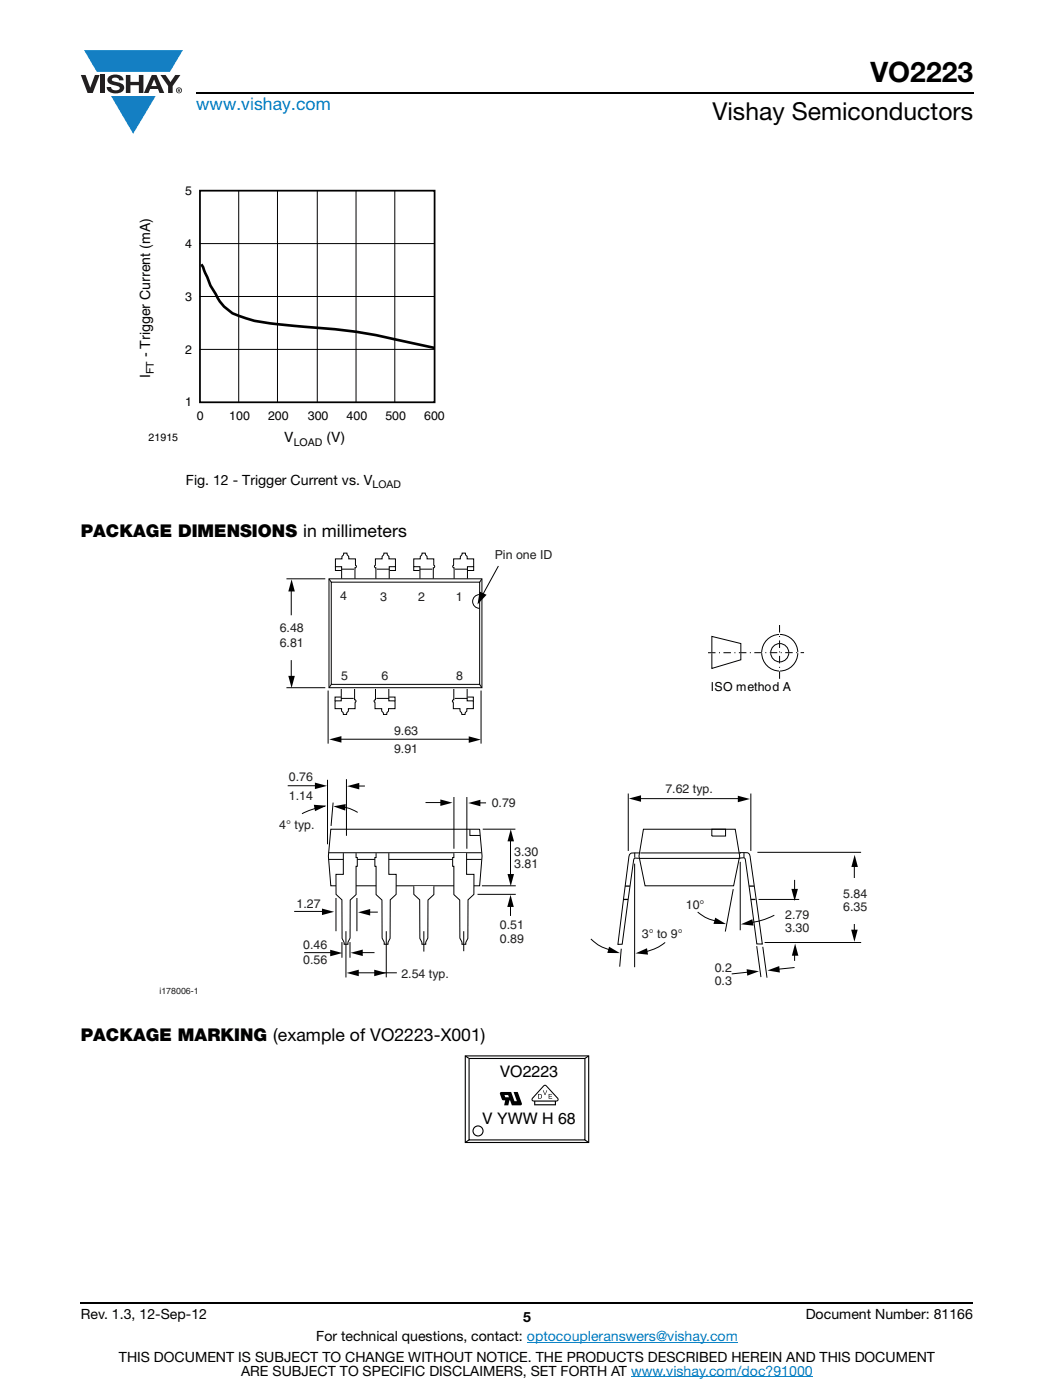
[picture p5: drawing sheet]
<svg xmlns="http://www.w3.org/2000/svg" width="210mm" height="279mm" viewBox="0 0 210 279" stroke-linecap="round" stroke-linejoin="round" font-family="sans-serif">
<g fill="#147fc3">
<path d="M16.8 10h19.7l-2.6 4.3h-1.1h-13.5z"/>
<path d="M22.2 19.2h8.9l-4.5 7.5z"/>
</g>
<g fill="#231f20">
<path d="M16.1 15h1l.9 2.5 .9-2.5h1l-1.4 3.6h-1z"/>
<path d="M20 15h.9v3.6h-.9z"/>
<path d="M21.8 15.3a2.1 2.1 0 0 1 2.7 .3l.1 .4h-.8a.79 .79 0 0 0-.7-.5 .79 .79 0 0 0-.8 .4l.2 .3 1 .2a1.08 1.08 0 0 1 1.3 1 1.08 1.08 0 0 1-1.1 1.2 1.73 1.73 0 0 1-2.4-1.2h.9a.96 .96 0 0 0 .8 .6 .96 .96 0 0 0 .9-.4 1.31 1.31 0 0 0-1.2-.6 1.03 1.03 0 0 1-1.1-.6 1.03 1.03 0 0 1 .2-1.1z"/>
<path d="M25.1 15h.9v1.3h1.7v-1.3h.9v3.6h-.9v-1.6h-1.7v1.6h-.9z"/>
<path d="M32 15h1l1 1.4 1-1.4h1l-1.6 2.2v1.4h-.9v-1.4z"/>
<path d="M30.7 15.9l.6 1.3h-1.1zM30.3 15l-1.6 3.6h.9l.4-.8h1.5l.3 .8h1l-1.6-3.6z"/>
<path d="M35.3 18a.46 .46 0 0 1 .9 0 .46 .46 0 0 1-.9 0zM35.1 18a.6 .6 0 0 0 1.2 0 .6 .6 0 0 0-1.2 0z"/>
<path d="M35.6 17.8h.2v.2h-.2zM35.5 17.7v.7h.1v-.3l.4 .3-.2-.3 .2-.2-.1-.2z"/>
</g>
<path d="M39.1 18.6h155M16.1 260h178" fill="none" stroke="#000" stroke-width=".36"/>
<path d="M105.1 267.9h42.1M125.9 274.8h36.3" fill="none" stroke="#007ec4" stroke-width=".2"/>
<path d="M27.5 36.8h61.2v52.8h-61.2z" fill="#fff"/>
<path d="M47.6 38.1v42.2M55.4 38.1v42.2M63.3 38.1v42.2M71 38.1v42.2M78.8 38.1v42.2M39.9 59.2h46.6M39.9 48.6h46.6M39.9 69.7h46.6" fill="none" stroke="#000" stroke-width=".2"/>
<path d="M40.3 53l1.7 4 1 1.7a8.2 8.2 0 0 0 6.1 4.8l1.7 .5 3.1 .5 4.8 .5a118.9 118.9 0 0 1 20.1 2.7l7.7 1.7" fill="none" stroke="#000" stroke-width=".53"/>
<path d="M39.9 38.1h46.8v42.2h-46.8z" fill="none" stroke="#000" stroke-width=".35"/>
<path d="M31.8 109.5h141.2v89.2h-141.2z" fill="#fff"/>
<path d="M65.5 171.5h30.6M66 165.5h29.7l.5 5.3-.5 6h-29.7l-.5-6z" fill="none" stroke="#000" stroke-width=".2"/>
<path d="M75 170.3h2.6v4.2h1.4v4l-1.2 1.1v7.7l-.4 .8v.4h-.8v-.5l-.4-.8v-7.6l-1.2-1.1v-5.6h-.2v-1.8h.2z" fill="#fff"/>
<path d="M75 170.3v.8h-.2v1.8h.2v5.6l1.2 1.1v7.6l.4 .8v.5h.8v-.4l.4-.8v-7.7l1.2-1.1v-4h-1.4v-4.2" fill="none" stroke="#000" stroke-width=".2"/>
<path d="M68.5 170.3h2.5v.8h.3v1.8h-.3v5.6l-1.1 1.1-.1 7.6-.4 .8v.5h-.8v-.4l-.4-.8v-7.7l-1.2-1.1v-4h1.5z" fill="#fff"/>
<g fill="none" stroke="#000" stroke-width=".2">
<path d="M57.1 115.5h7.8M58.1 117v5.8M65.6 115.5h30.5v21.7h-30.5zM65.6 115.5l.5 .7M66.1 116.2h29.6v20.4h-29.6zM95.7 118.7a1.37 1.37 0 0 0-1.4 1.3 1.37 1.37 0 0 0 1.4 1.4M96.1 115.6l-.4 .6M99.4 113l-3.6 6.6M57.1 137.2h7.8M58.1 131.7v4.1M65.5 137.8v10.6M66.1 136.6l-.5 .6"/>
<path d="M95.7 136.6l.4 .6M96 137.8v10.6M57.4 156.8h5.7M65.3 155.6v12.9M67 147.5h27.5M69.1 155.5v11.3M71.1 156.9h1.7M125.3 158.4v11.4M127 159.4h20.9M149.8 158.4v11.4M64.9 160.9l-2.2 .5-2.5 1M65.5 170.2h30.6"/>
<path d="M66.9 160.9l2.6 .4 1.8 .8M68.5 170.3v4.2h-1.5v4l1.2 1.1v7.7l.4 .8v.4h.8v-.5l.4-.8 .1-7.6 1.1-1.1v-5.6h.3v-1.8h-.3v-.8M93.7 165.5v1.2h2.1M95.3 178.5h7.6M96.1 176.8h6.8M96.3 165.5h6.5M101.8 166.8v8.7M126.6 172.4v20.6M127.5 170.2h-.7a1 1 0 0 0-1.4 1.2l-2.1 17.1 .8-.1 2.3-16.9a.81 .81 0 0 1 1-.2h.1M127.6 171.3h20.1M127.7 170.2h20.1M128.4 165.5h18.3l.9 5.3-1.3 6h-17.6l-1.2-6z"/>
<path d="M142 165.5h2.7v1.4h-2.7zM146.3 177.4l-1.6 8.5M147.6 170.2h.7a1 1 0 0 1 1.4 1.1l2.4 17.1h-1.1l-2.3-17a.81 .81 0 0 0-1-.2h-.1M147.7 172v13.7M151.3 179.5h8.1M158.5 175.6v3.1M60.7 190.1h5.5M68.2 188v3.1M69 185.8v9.3M69.8 188v3.1M70.5 194.1h8.7M72.1 190.1h2.6"/>
<path d="M77.1 185.8v9.3M101.8 180v2.8M117.9 187.4l1.5 1.3 2.5 .9M123.9 189.3l-.3 3.6M132.7 188.1l-1.5 1-2.4 .8M139.2 182l1.6 1.2 2.6 .7M151 188.8l.8 6.2M152.2 188.9l.8 6.2M152.5 188.1h19.3M154.5 182.7l-2.2 .9-3 .6M158.5 189.5v2.3"/>
</g>
<g fill="#000">
<path d="M58.2 115.6l.6 2.4h-1.3zM95.7 118.1l1.4 .6-1.8 1.9zM57.5 134.9h1.3l-.6 2.4zM62.8 156.2l2.4 .6-2.4 .7zM65.7 147.6l2.4-.7v1.3zM69.2 156.9l2.5-.7v1.3zM93.5 147l2.4 .6-2.4 .7zM62.6 160.6l2.5 .2-2.3 1.1zM66.5 160.9l2.5-.4-.1 1.3zM101.9 165.5l.6 2.4h-1.3zM101.2 174.4h1.3l-.6 2.5zM125.5 159.4l2.4-.7v1.3z"/>
<path d="M147.2 158.8l2.4 .7-2.4 .6zM157.9 177.4h1.3l-.7 2.4zM65.9 189.5l2.4 .7-2.4 .6zM69.1 194.2l2.5-.7v1.3zM69.9 190.2l2.5-.7v1.3zM74.7 193.5l2.4 .7-2.4 .6zM101.8 178.6l.7 2.4h-1.3zM121.5 188.9l2.2 1.3h-2.5zM126.8 190.3l2.3-1.1 .2 1.3zM142.7 183.1l2.1 1.3h-2.5zM147.8 184.5l2.3-1.1 .2 1.3zM158.6 188.3l.7 2.4h-1.3z"/>
</g>
<path d="M124.3 179.5h1M124.7 176.8h1M149.4 176.8h1M149.7 179.5h1" fill="none" stroke="#000" stroke-width=".25"/>
<path d="M90.5 170.3h2.6v4.2h1.4v4l-1.1 1.1-.1 7.7-.4 .8v.4h-.7v-.5l-.5-.8v-7.6l-1.2-1.1v-5.6h-.2v-1.8h.2z" fill="#fff"/>
<path d="M90.5 170.3v.8h-.2v1.8h.2v5.6l1.2 1.1v7.6l.5 .8v.5h.7v-.4l.4-.8 .1-7.7 1.1-1.1v-4h-1.4v-4.2M126.6 170.2v1M148.4 170.2v1M151.1 170.1h20.7M170.4 172.5v13.8M149.9 193.9l-3.9 .5M158.5 193.1l-4.2 .4" fill="none" stroke="#000" stroke-width=".2"/>
<path d="M170.5 170.6l.6 2.4h-1.3zM148.9 193.4l2.5 .4-2.3 .9zM153.1 193.7l2.3-.9 .2 1.3zM169.8 185.5h1.3l-.7 2.5z" fill="#000"/>
<path d="M169.9 175.3h1v9.1h-1z" fill="#fff"/>
<g fill="none" stroke="#000" stroke-width=".2">
<path d="M66.9 113.1v.8h1.2M68.1 113.6h2.5M68.2 115.5v-2.4h-1.3v-1.6h1.3v-.4l.3-.4 .1-.3h.6l.1 .3 .3 .4v.4h1.3v1.2l.2 .3v.2l-.3 .1v2.2M75 115.5v-2.2l-.3-.1v-.2l.2-.3v-1.2h1.3v-.4l.3-.4 .1-.3h.6l.1 .3 .3 .4v.4h1.3v1.6h-1.3v2.4M75.2 113.6h2.5M78.9 113.1v.8h-1.2M82.5 113.1v.8h1.2M83.7 113.6h2.6M83.8 115.5v-2.4h-1.3v-1.6h1.3v-.4l.4-.4v-.3h.6l.1 .3 .3 .4v.4h1.3v1.2l.2 .3v.2l-.3 .1v2.2M90.6 115.5v-2.2l-.3-.1v-.2l.2-.3v-1.2h1.3v-.4l.3-.4 .1-.3h.6l.1 .3 .3 .4v.4h1.3v1.6h-1.3v2.4M90.8 113.6h2.5M94.5 113.1v.8h-1.2"/>
<path d="M68 139.4h2.6M68 139.1h-1.2v.8M68.1 137.5v2.4h-1.3v1.5h1.3v.5l.4 .3v.4h.6l.1-.4 .3-.3v-.5h1.3v-1.1l.2-.3v-.2l-.3-.1v-2.2M74.9 137.5v2.2l-.2 .1-.1 .2 .2 .3v1.1h1.3v.5l.4 .3v.4h.6l.1-.4 .3-.3v-.5h1.3v-1.5h-1.2v-2.4M75.1 139.4h2.5M77.6 139.1h1.2v.8M90.5 137.5v2.2l-.2 .1v.2l.1 .3v1.1h1.4v.5l.3 .3v.4h.7v-.4l.3-.3v-.5h1.3v-1.5h-1.2v-2.4M90.7 139.4h2.5M93.2 139.1h1.2v.8"/>
</g>
<path d="M82.5 176.9h4v1.6l-1.1 1.1-.1 7.6-.4 .8v.4h-.7v-.3l-.4-.8-.1-7.7-1.1-1.1z" fill="#fff"/>
<path d="M90.6 159.1v10.3M93.1 159.1v10.3M66.4 160.2l-.4 4.6M67 179.2v6.6M71.2 179.2v6.6M82.5 176.9l.1 1.6 1.1 1.1 .1 7.7 .4 .8v.3h.7v-.4l.4-.8 .1-7.6 1.1-1.1v-1.6M84.9 160.2h3.2M95.3 160.2h1.7M58.7 181.9h5.8M72.7 182h2.7M84.5 185.8v4.1M92.5 185.8v4" fill="none" stroke="#000" stroke-width=".2"/>
<path d="M87.8 159.5l2.5 .7-2.5 .6zM93.4 160.3l2.4-.7v1.3zM64.2 181.3l2.5 .7-2.5 .6zM71.4 182.1l2.4-.7v1.3z" fill="#000"/>
<path d="M142 127l5.8 1.4v3.3l-5.8 1.7z" fill="#fff"/>
<path d="M142 127l5.8 1.4v3.3l-5.8 1.7z" fill="none" stroke="#000" stroke-width=".2"/>
<circle cx="155.5" cy="130.3" r="3.6" fill="#fff"/>
<circle cx="155.5" cy="130.3" r="3.6" fill="none" stroke="#000" stroke-width=".2"/>
<circle cx="155.5" cy="130.3" r="1.81" fill="#fff"/>
<circle cx="155.5" cy="130.3" r="1.81" fill="none" stroke="#000" stroke-width=".2"/>
<path d="M141.2 130.3h19.2z" fill="#fff"/>
<path d="M141.2 130.3l19.2-.1" fill="none" stroke="#000" stroke-width=".2" stroke-dasharray="1.5 .7 .2 .7" stroke-linecap="butt"/>
<path d="M155.5 124.7v10.8z" fill="#fff"/>
<path d="M155.5 135.5v-10.8" fill="none" stroke="#000" stroke-width=".2" stroke-dasharray="1.5 .7 .2 .7" stroke-linecap="butt"/>
<path d="M92.7 210.6h24.9v17.5h-24.9z" fill="#fff"/>
<g fill="none" stroke="#000" stroke-width=".22">
<path d="M92.8 210.7h24.6v17.3h-24.6zM92.8 210.7l.7 .5M93.6 211.2h23.1v16.3h-23.1zM117.4 210.7l-.7 .5M93.6 227.5l-.7 .5M116.7 227.5l.7 .5"/>
<circle cx="95.4" cy="225.7" r="1"/>
</g>
<g fill="#000">
<path d="M108.3 217.6h.1l.3 .8 .3-.8h.2l-.4 .9h-.1zM109.4 218.3h.7v.1h-.5v.3h.5v.1h-.5v.4h.6v.1h-.8z"/>
<path d="M100.6 218.5h.8l.1 .5h-.7zM99.8 218.1l-.1 .2 .4 1.1 .7 .2-.2 1h.8l.2-1h.1l.4 1h1.7l.3-.1v-.3l-.8-2.3h-.8l.6 1.9h-.5l-.6-1.9h-2z"/>
<path d="M107.5 218.4v.8a.39 .39 0 0 0 .5-.4 .39 .39 0 0 0-.5-.4zM107.3 218.3h.4a.47 .47 0 0 1 .4 .5 .47 .47 0 0 1-.4 .5h-.4z"/>
<path d="M108.5 216.8l.2-.1 .3 .1 2.2 2.5-.1 .3h-4.8v-.3zM106.8 219.9h3.9v.5h-3.9zM108.4 216.6l-2.2 2.5a.43 .43 0 0 0 0 .7h.4v.8h4.3v-.8h.3a.44 .44 0 0 0 .1-.8l-2.3-2.4a.44 .44 0 0 0-.6 0z"/>
</g>
<text font-size="5.6" x="173.6" y="16.4">VO2223</text>
<text font-size="4.9" x="142.1" y="24">Vishay Semiconductors</text>
<text font-size="3.5" fill="#007ec4" x="39.1" y="21.9">www.vishay.com</text>
<g font-size="3.5">
<text x="16.1" y="107.2">PACKAGE DIMENSIONS in millimeters</text>
<text x="16.1" y="207.8">PACKAGE MARKING (example of VO2223-X001)</text>
</g>
<g font-size="3.2">
<text x="99.7" y="214.9">VO2223</text>
<text x="96.2" y="224.2">V YWW H 68</text>
</g>
<g font-size="2.8" fill="#050504">
<text x="29.9" y="71.3" transform="rotate(-90 29.9 71.3)">- Trigger Current (mA)</text>
<text x="29.9" y="75.5" transform="rotate(-90 29.9 75.5)">I</text>
<text x="56.7" y="88.2">V</text>
<text x="65.1" y="88.2">(V)</text>
</g>
<g font-size="2.8">
<text x="37.1" y="96.8">Fig. 12 - Trigger Current vs. V</text>
<text x="16.1" y="263.3">Rev. 1.3, 12-Sep-12</text>
<text x="104.3" y="263.8">5</text>
<text x="160.7" y="263.3">Document Number: 81166</text>
<text x="63.1" y="267.7">For technical questions, contact: optocoupleranswers@vishay.com</text>
<text x="23.7" y="271.7">THIS DOCUMENT IS SUBJECT TO CHANGE WITHOUT NOTICE. THE PRODUCTS DESCRIBED HEREIN AND THIS DOCUMENT</text>
<text x="48.1" y="274.6">ARE SUBJECT TO SPECIFIC DISCLAIMERS, SET FORTH AT www.vishay.com/doc?91000</text>
</g>
<g font-size="2.5" fill="#050504">
<text x="37" y="38.9">5</text>
<text x="37" y="49.4">4</text>
<text x="37" y="60">3</text>
<text x="37" y="70.6">2</text>
<text x="37" y="81.1">1</text>
<text x="39.3" y="83.8">0</text>
<text x="45.7" y="83.8">100</text>
<text x="53.5" y="83.8">200</text>
<text x="61.4" y="83.8">300</text>
<text x="69.1" y="83.8">400</text>
<text x="76.9" y="83.8">500</text>
<text x="84.6" y="83.8">600</text>
</g>
<g font-size="2.5" fill="#231f20">
<text x="98.7" y="111.6">Pin one ID</text>
<text x="67.8" y="119.7">4</text>
<text x="75.9" y="119.9">3</text>
<text x="83.4" y="120">2</text>
<text x="91" y="119.8">1</text>
<text x="55.8" y="126">6.48</text>
<text x="55.8" y="129.1">6.81</text>
<text x="68" y="135.6">5</text>
<text x="76.1" y="135.8">6</text>
<text x="91" y="135.7">8</text>
<text x="78.6" y="146.6">9.63</text>
<text x="57.6" y="155.9">0.76</text>
<text x="78.6" y="150.3">9.91</text>
<text x="57.6" y="159.7">1.14</text>
<text x="98.1" y="161.1">0.79</text>
<text x="132.7" y="158.3">7.62 typ.</text>
<text x="55.7" y="165.5">4° typ.</text>
<text x="102.6" y="170.8">3.30</text>
<text x="102.6" y="173.2">3.81</text>
<text x="168.2" y="179.2">5.84</text>
<text x="59.2" y="181.2">1.27</text>
<text x="99.7" y="185.4">0.51</text>
<text x="136.8" y="181.3">10°</text>
<text x="156.6" y="183.3">2.79</text>
<text x="168.2" y="181.9">6.35</text>
<text x="60.5" y="189.4">0.46</text>
<text x="99.7" y="188.1">0.89</text>
<text x="128" y="187.2">3° to 9°</text>
<text x="156.6" y="186">3.30</text>
<text x="60.5" y="192.5">0.56</text>
<text x="80.1" y="195.1">2.54 typ.</text>
<text x="142.6" y="193.9">0.2</text>
<text x="142.6" y="196.6">0.3</text>
</g>
<text font-size="2.5" x="141.8" y="137.9">ISO method A</text>
<g font-size="2.1" fill="#050504">
<text x="30.7" y="74.7" transform="rotate(-90 30.7 74.7)">FT</text>
<text x="58.6" y="88.9">LOAD</text>
</g>
<g font-size="2.1">
<text x="29.7" y="88.1">21915</text>
<text x="74.3" y="97.3">LOAD</text>
</g>
<text font-size="1.8" fill="#231f20" x="31.8" y="198.3">i178006-1</text>
</svg>
